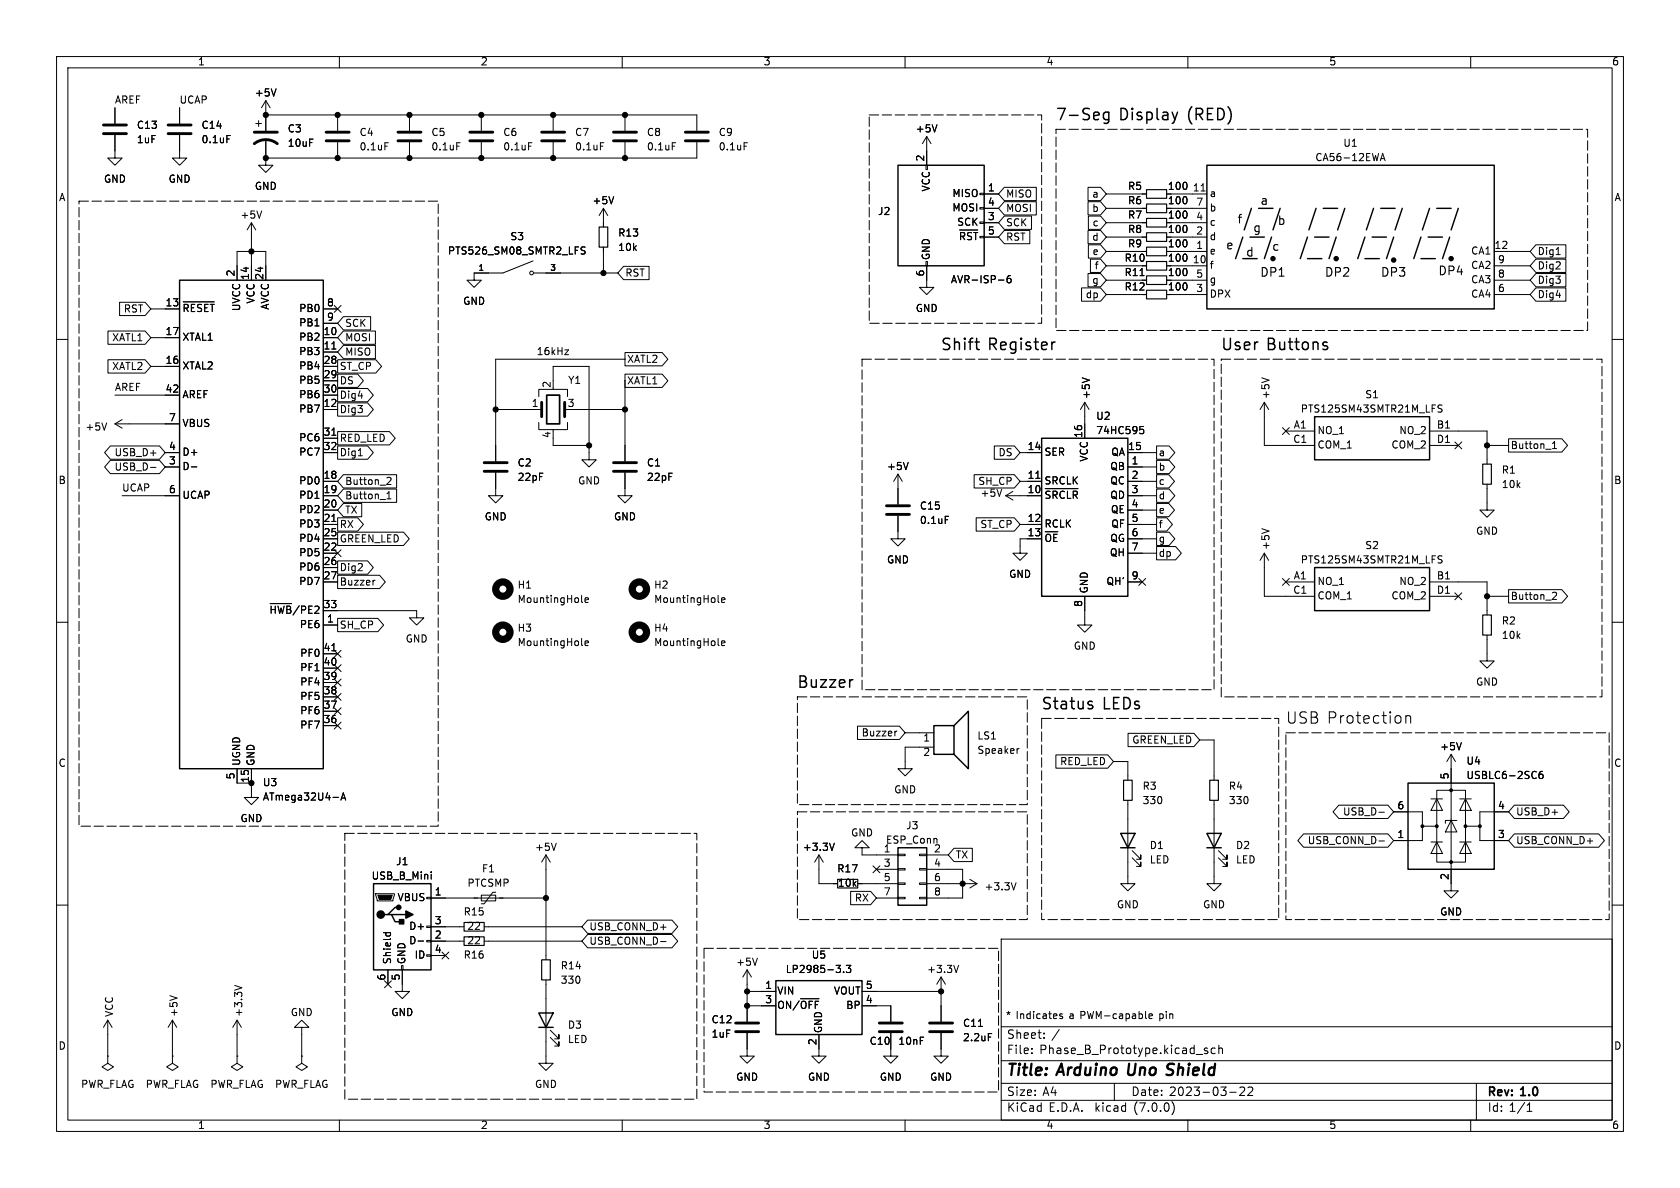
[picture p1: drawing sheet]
<svg xmlns="http://www.w3.org/2000/svg" width="297mm" height="210mm" viewBox="0 0 297 210" stroke-linecap="round" stroke-linejoin="round" font-family="sans-serif">
<g fill="none" stroke="#000" stroke-width=".18">
<path d="M10 10h277v190h-277zM12 12h273v186h-273zM20.3 19.1v2.7M31.7 19.1v2.7M47 17.8v5.3M47 17.8l-.8 1.3M47 17.8l.8 1.3M48.8 15.7l-.4 1.3M60 10v2M110 10v2M160 10v2M210 10v2"/>
<path d="M260 10v2M20.3 23.9v4h1.3l-1.3 1.3-1.3-1.3h1.3M31.7 23.9v4h1.3l-1.3 1.3-1.2-1.3h1.2M40.1 24h.6M44.4 39.4v10.1M44.4 39.4l-.7 1.2M44.4 39.4l.8 1.2M45.2 21.8h1M45.7 21.3v1.1M46.3 37.3l-.5 1.3M47 27.9v1.3h1.3l-1.3 1.3-1.3-1.3h1.3M47 24.6v3.3"/>
<path d="M47 20.3h76.2v2.8M59.7 20.3v2.8M59.7 25.1v2.8M68 25.2h.7M72.4 20.3v2.8M72.4 25.1v2.8M80.7 25.2h.7M85.1 20.3v2.8M85.1 25.1v2.8M93.4 25.2h.7M97.8 20.3v2.8M97.8 25.1v2.8"/>
<path d="M106.1 25.2h.7M106.7 36.8l-.8 1.3M106.7 36.8v3.3M106.7 36.8l.7 1.3M108.5 34.8l-.4 1.2M110.5 20.3v2.8M110.5 25.1v2.8M118.8 25.2h.7M123.2 25.1v2.8h-76.2M131.5 25.2h.7M163.7 29.2h.3v.8h-.3zM163.8 24.1v5.1"/>
<path d="M163.8 24.1l-.7 1.3M163.8 24.1l.8 1.3M165.6 22.1l-.4 1.2M173.2 39.2h.8v.3h-.8zM173.2 36.7h.8v.3h-.8zM173.2 34.2h.8v.2h-.8zM174 34.3h2.5M174 39.4h2.5M174 36.8h2.5M177.5 38.2h4.9v2.3h-4.9l-1-1.1zM177.5 33.1h5.7v2.4h-5.7l-1-1.2zM177.5 35.7h5.7v2.3h-5.7l-1-1.2z"/>
<path d="M192.4 35.7h2.2l1 1.1-1 1.2h-2.2zM192.4 33.1h2.2l1 1.2-1 1.2h-2.2zM192.4 38.2h2.2l1 1.2-1 1.1h-2.2zM195.6 34.3h7.1M195.6 39.4h7.1M195.6 36.8h7.1M207 34.3h6.4M207 39.4h6.4M207 36.8h6.4M212.3 33.8h.8M244 28.4l.4-1.3 .5 1.3M244.1 28h.6"/>
<path d="M10 60h2M19.1 58.5h6.6l1 1.2-1 1.2h-6.6zM21.1 53.4h4.6l1 1.2-1 1.2h-4.6zM26.7 59.7h5M26.7 54.6h5M32.4 53.4h5.5M33.3 54.2l-.1-.3-.6-.1v1.3M34.4 53.8h-.6v1.3M35.6 53.9l-.4-.1-.3 .4M36.8 53.8h-.6v1.3M37.2 53.8h.7M37.5 53.8v1.3"/>
<path d="M41.9 49.5v-5h5.1v5M55.7 57.6h.7M57.1 59.7h2.6M57.1 54.6h2.6M57.1 57.2h2.6M59.1 54l1.2 1.2M60.3 54l-1.2 1.2M60.7 56h4.8v2.3h-4.8l-1-1.1zM60.7 58.5h5.7v2.4h-5.7l-1-1.2zM94.2 46.1l-5.3 2.2h-5.1v1.2h1.3l-1.3 1.3-1.3-1.3h1.3M94.4 48.3h14.8M102.8 44.2l.5 .2 .1 .3-.2 .2h-.5"/>
<path d="M102.8 43.7h.6M106.7 43.7v4.6M110.2 47.1h4.5v2.3h-4.5l-1-1.1zM163.7 46.2h.3v.8h-.3zM163.8 47v3.8h1.3l-1.3 1.3-1.2-1.3h1.2M169.7 40.7h3.1M170.6 41.5l-.2-.3-.6-.1v1.3M171.8 41.2l-.5-.1-.3 .4M172.1 41.1h.8M172.5 41.1v1.3M174 41.9h2.5M176.5 49.5h1"/>
<path d="M177.5 40.7h4.6v2.4h-4.6l-1-1.2zM178.6 48.7l-.3 .1a.86 .86 0 0 0 0 1.2l.4-.1 .1-.4-.3-.3h-.2l-.3 .3M191.2 50.9h3.4l1 1.2-1 1.1h-3.4zM192.4 48.4h2.2l1 1.1-1 1.2h-2.2zM192.4 40.7h2.2l1 1.2-1 1.2h-2.2zM192.4 43.3h2.2l1 1.2-1 1.1h-2.2zM192.8 45.8h1.8l1 1.2-1 1.2h-1.8zM195.6 41.9h7.1M195.6 49.5h7.1M195.6 47h7.1M195.6 52.1h7.1M195.6 44.5h7.1"/>
<path d="M207 41.9h6.4M207 49.5h6.4M207 47h6.4M207 52.1h6.4M207 44.5h6.4M264.2 49.5h6.3M264.2 47h6.3M264.2 52.1h6.3M264.2 44.5h6.3M271.5 43.3h5.3v2.3h-5.3l-1-1.1zM271.5 45.8h5.3v2.4h-5.3l-1-1.2zM271.5 50.9h5.3v2.3h-5.3l-1-1.1z"/>
<path d="M271.5 48.4h5.3v2.3h-5.3l-1-1.2zM275.1 45h.7M285 60h2M18.9 74.8l-.5 1.2M19.1 63.6h6.6l1 1.2-1 1.1h-6.6zM19.5 78.8h8.7l1 1.2-1 1.2h-8.7l-1-1.2zM20.3 74.9l1.3 .8M20.3 74.9h11.4M20.3 69.9h11.4M21.6 74.2l-1.3 .7M26.7 64.8h5M57.1 62.2h2.6"/>
<path d="M57.1 72.4h2.6M57.1 64.8h2.6M57.1 67.3h2.6M57.1 69.9h2.6M57.1 77.5h2.6M58.7 61.7h.7M58.7 76.9h.7M59.7 68.7h5.3l1 1.2-1 1.1h-5.3zM59.7 71.2h5.3l1 1.2-1 1.2h-5.3zM59.7 76.3h9.2l1 1.2-1 1.1h-9.2zM59.7 78.8h5.3l1 1.2-1 1.2h-5.3zM59.7 63.6h6.7l1.1 1.2-1.1 1.1h-6.7z"/>
<path d="M59.7 66.1h3.5l1 1.2-1 1.2h-3.5zM60.7 61.1h5.7v2.3h-5.7l-1-1.2zM87.6 72.4h8.2M95.2 74.7v1.2h5.1v-1.2M95.2 70.1v-1.3h5.1v1.3M97.8 67.3v-2.5h6.3v16.5h1.3l-1.3 1.3-1.2-1.3h1.2M97.8 75.9v.3M97.8 77.5v1.2h6.3M99.8 61.9h.7l-.7 .8h.7M101.6 72.4h8.9M110.5 66.1h6.6l1 1.2-1 1.2h-6.6zM110.5 62.3h6.6l1 1.2-1 1.2h-6.6z"/>
<path d="M110.5 63.5h-22.9v18M110.5 67.3v14.2M175.8 78.8h3.5l1 1.2-1 1.2h-3.5zM191.3 66.8l1.3 .4M191.8 71.1l-.8 1.3M191.8 71.1v6.4M191.8 71.1l.7 1.3M201.5 75.4h.6M201.7 75.9h.3l.2 .2-.1 .4-.4 .2M204.5 78.8h2.2l1 1.2-1 1.2h-2.2zM223.1 66.8l1.2 .4M223.5 71.1v7.6h8.9"/>
<path d="M223.5 71.1l-.7 1.3M223.5 71.1l.8 1.3M226.7 75.6l1.2 1.2M227.3 76.2h5.1M227.9 75.6l-1.2 1.2M252.7 76.2h10.2v5.8M252.7 78.7h5.1M254.9 71.6h-.4l-.3 .2 .1 .3 .6 .3v.3l-.2 .2-.5-.1M257.2 78.1l1.2 1.2M258.4 78.1l-1.2 1.2M262.9 78.7h3.8M266.7 77.6h9.4l1 1.1-1 1.2h-9.4z"/>
<path d="M274.5 79.3h.7M274.5 78.4l.3-.4v1.3M19.5 81.4h8.7l1 1.2-1 1.1h-8.7l-1-1.1zM21.6 87.6h10.1M26.6 82.6h1M29.2 82.6h2.5M29.2 80h2.5M33.8 82.5h1M57.1 85.1h2.6M57.1 87.6h2.6M57.1 90.2h2.6M57.1 92.7h2.6"/>
<path d="M57.1 97.8h2.6M57.1 95.3h2.6M57.1 80h2.6M58.7 92.2h.7M59.1 97.2l1.2 1.2M59.7 91.5h3.5l1 1.2-1 1.2h-3.5zM59.7 99.2h5.3l1 1.1-1 1.2h-5.3zM59.7 94.1h11.6l1.1 1.2-1.1 1.1h-11.6zM60.3 97.2l-1.2 1.2M60.7 86.5h9.4v2.3h-9.4l-1-1.2zM60.7 83.9h9.4v2.4h-9.4l-1-1.2zM60.7 89h3.2v2.3h-3.2l-1-1.1z"/>
<path d="M63.3 80.6h.8M68.4 88.2h.7M68.4 87.3l.4-.4v1.3M68.6 84.4h.4l.1 .3-.8 .9h.8M87.6 83.6v4h1.3l-1.3 1.3-1.2-1.3h1.2M110.5 83.6v4h1.3l-1.3 1.3-1.3-1.3h1.3M158.7 91.2v4.1h1.3l-1.3 1.2-1.2-1.2h1.2M158.7 83.8v5.4M158.7 83.8l-.7 1.3M158.7 83.8l.8 1.3M160.6 81.7l-.5 1.3M167.1 91.3h.6"/>
<path d="M172.2 83.9h7.1l1 1.2-1 1.2h-7.1zM172.6 91.5h6.7l1 1.2-1 1.2h-6.7zM177.1 86.5l-.4 1.2M177.8 87.6h6.3M177.8 87.6l1.3 .8M179.1 86.9l-1.3 .7M180.3 85.1h3.8M180.3 92.7h3.8M180.3 80h3.8M183.1 84.6h.7M184.1 95.3h-3.8v2.5h1.3l-1.3 1.3-1.2-1.3h1.2M184.8 86.4h5.8"/>
<path d="M184.9 94.9a.42 .42 0 0 1 .4-.5 .42 .42 0 0 1 .4 .5M185.6 86.9l-.5-.1-.2 .4M186.9 87.3l-.1-.4-.6-.1v1.3M186.9 94.4h-.6v1.3M188.2 86.9l-.3-.1-.3 .1-.2 .5M188.7 86.8v1.3M190.5 87.3l-.2-.4-.6-.1v1.3M199.4 85.1h5.1M199.4 87.6h5.1M199.4 90.2h5.1M199.4 92.7h5.1M199.4 97.8h5.1"/>
<path d="M199.4 95.3h5.1M199.4 82.6h5.1M199.4 80h5.1M204.5 81.4h2.2l1 1.2-1 1.1h-2.2zM204.5 86.5h2.2l1 1.1-1 1.2h-2.2zM204.5 83.9h2.1l1 1.2-1 1.2h-2.1zM204.5 91.5h1.8l1 1.2-1 1.2h-1.8zM204.5 96.6h3.3l1 1.2-1 1.2h-3.3zM204.5 94.1h2.2l1 1.2-1 1.1h-2.2zM204.5 89h2.1l1 1.2-1 1.1h-2.1zM223.1 93.5l1.2 .4M223.5 97.8l-.7 1.3"/>
<path d="M223.5 97.8v7.6h8.9M223.5 97.8l.8 1.3M254.9 98.3h-.4l-.3 .2 .1 .3 .6 .2v.4l-.2 .1h-.5M262.9 85.6v4.6h1.3l-1.3 1.2-1.3-1.2h1.3M10 110h2M47.8 106.7h3.8M47.9 107.1v1.3M48.7 107.1v1.3M49.1 107.1l.3 1.3M50.2 107.1l-.3 1.3M51.4 107.5l-.1-.3-.6-.1v1.3M52.9 107.1l-1.1 1.6"/>
<path d="M54 107.6l-.1-.4-.6-.1v1.3M55.2 107.1h-.6v1.3M55.7 107.3l.5-.2 .2 .4M57.1 108h16.6v1.2h1.2l-1.2 1.3-1.3-1.3h1.3M57.1 110.5h2.6M57.1 100.3h2.6M57.1 102.9h2.6M57.1 118.1h2.6M57.1 115.6h2.6M58.7 115h.7M59.1 117.5l1.2 1.2M59.1 115l1.2 1.2"/>
<path d="M59.7 109.3h7.1l1 1.2-1 1.2h-7.1zM59.7 101.7h7.4l1 1.2-1 1.1h-7.4zM60.3 117.5l-1.2 1.2M60.3 115l-1.2 1.2M66.2 102.6h.1M102.9 114.1h.1M102.9 106.5h.1M103.4 113.7l.6-.1v-.3h-.4l-.2 .2 .1 .6h.5M103.4 106.1l.6-.1v-.3h-.4l-.2 .1 .1 .7h.5M127 114.1h.1M127 106.5h.1M127.6 113.7l.6-.1-.1-.3h-.4l-.1 .2v.6h.5"/>
<path d="M127.6 106.1l.6-.1-.1-.3h-.4l-.1 .1v.7h.5M191.8 105.4v5.1h1.2l-1.2 1.3-1.3-1.3h1.3M199.4 102.9h2.5M201.3 102.3l1.2 1.2M202.5 102.3l-1.2 1.2M226.7 102.3l1.2 1.2M227.3 102.9h5.1M227.9 102.3l-1.2 1.2M252.7 102.9h10.2v5.8M252.7 105.4h5.1M257.2 104.8l1.2 1.2M258.4 104.8l-1.2 1.2"/>
<path d="M262.9 112.3v4.5h1.3l-1.3 1.3-1.3-1.3h1.3M262.9 105.4h3.8M266.7 104.2h9.4l1 1.2-1 1.2h-9.4zM274.6 104.7l.5 .1 .1 .3-.8 .9h.8M285 110h2M41.9 135.9v2.5h2.5M44.4 135.9v5.1h-1.2l1.2 1.2 1.3-1.2h-1.3M57.1 128.3h2.6M57.1 125.7h2.6M57.1 123.2h2.6M57.1 120.7h2.6M59.1 125.1l1.2 1.2"/>
<path d="M59.1 122.6l1.2 1.2M59.1 127.7l1.2 1.2M59.1 120l1.2 1.3M60.3 125.1l-1.2 1.2M60.3 122.6l-1.2 1.2M60.3 127.7l-1.2 1.2M60.3 120l-1.2 1.3M151.6 128.4h7.4l1 1.1-1 1.2h-7.4zM158.6 129.3h-.3M160 129.5h5.1M165.1 132.1h-5.1v3.8h1.3l-1.3 1.3-1.3-1.3h1.3M180.2 132.3l-.3 .1"/>
<path d="M186.7 133.4h9.1l1 1.2-1 1.2h-9.1zM196.8 134.6h2.6v3.3M199.4 129.6h11.7l1 1.2-1 1.2h-11.7zM212.1 130.8h2.5v7.1M248.5 126.5v1.3M248.5 126.7a.5 .5 0 0 1 .9 .1v1M254 139.7h5.1v12.7h-5.1zM256.5 133.4v24.1h1.3l-1.3 1.3-1.2-1.3h1.2M256.5 133.4l-.7 1.2M256.5 133.4l.8 1.2M258.4 131.3l-.5 1.2M272.7 136.4h-.4a.86 .86 0 0 0 0 1.2l.4-.1 .1-.4-.2-.3-.4 .1-.1 .2"/>
<path d="M10 160h2M58.9 141h.9M60.3 141.4l.4-1.2 .4 1.2M60.4 141.1h.6M66.4 158h3.3v.2l-.2 1.1h-2.8zM75.4 158.6h.8v.3h-.8zM76.2 158.8h20.3M76.2 154.1v.2M76.2 154.6v.8M85.1 158.2h2.5v1.1h-2.5zM87.6 157.7h-.5l-1.5 2.1h-.5M96.5 151.1v18.6"/>
<path d="M96.5 151.1l-.7 1.3M96.5 151.1l.8 1.3M98.3 149.1l-.4 1.2M144.8 151.1v5.1h3.3M144.8 151.1l-.8 1.3M144.8 151.1l.7 1.3M147.5 149.1l-.4 1.2M150.4 157.6h3.5l1 1.2-1 1.1h-3.5zM151.6 156.2h7.1M152.4 149.9h1.3l-1.3-1.3-1.3 1.3h1.3v1.2h6.3M154.3 153.1l1.2 1.2M154.9 158.8h3.8"/>
<path d="M154.9 153.7h3.8M155.5 153.1l-1.2 1.2M158.7 158.6h1.3v.3h-1.3zM158.7 156.1h1.3v.2h-1.3zM158.7 153.5h1.3v.3h-1.3zM158.7 151h1.3v.3h-1.3zM162.6 158.6h1.2v.3h-1.2zM162.6 156.1h1.2v.2h-1.2zM162.6 153.5h1.2v.3h-1.2zM162.6 151h1.2v.3h-1.2zM163.8 156.2h8.9M163.8 153.7h6.4v5.1h-6.4"/>
<path d="M163.8 151.1h3.8M168.7 150h3.2v2.3h-3.2l-1.1-1.2zM171.4 155.4l1.3 .8M172.7 156.2l-1.3 .8M179.6 156l-.4 1.3M199.4 141.5v14.7h1.3l-1.3 1.3-1.3-1.3h1.3M200.2 151.6l1.5 1.6v-.8v.8h-.8M200.2 150.4l1.5 1.5v-.8v.8h-.8M214.6 141.5v14.7h1.3l-1.3 1.3-1.2-1.3h1.2M215.4 151.6l1.5 1.6v-.8v.8h-.7M215.4 150.4l1.5 1.5v-.8v.8h-.7M230.5 147.4h14.9l1 1.2-1 1.2h-14.9l-1.1-1.2z"/>
<path d="M236.7 142.3h8.7l1 1.2-1 1.2h-8.7l-1-1.2zM243.8 143.6h.9M243.8 148.7h.9M246.4 143.5h5.1v2.6h2.5M251.5 146.1v2.5h-5.1M253 148.8h2M253 141.2h2M254 148.8l1 2.1h-2zM254 141.2l1 2.1h-2zM256.5 145l1.1 2.1h-2.1zM257.6 145h-2.1v.5M258.1 148.8h2"/>
<path d="M258.1 141.2h2M259.1 148.8l1 2.1h-2zM259.1 141.2l1 2.1h-2zM261.6 146.1v2.5h5.1M266.7 143.5h-5.1v2.6h-2.5M267.7 147.4h14.9l1 1.2-1 1.2h-14.9l-1-1.2zM267.7 142.3h8.7l1 1.2-1 1.2h-8.7l-1-1.2zM285 160h2M30 176l1.3 .4M41.5 174.2l1.3 .4M67.8 164.9h1.2M68 173.4l1.2 1.2"/>
<path d="M68.3 164.9l-.1 .3M68.6 171.5v2.5M69 164.9v.3M69.2 173.4l-1.2 1.2M71 170.7h.2v.8h-.2zM71.1 171.5v3.8h-1.3l1.3 1.2 1.3-1.2h-1.3M73.9 166.4h1M75.4 168.8h.8v.2h-.8zM75.4 166.2h.8v.3h-.8zM75.4 163.7h.8v.3h-.8zM76.2 166.4h5.8M76.2 163.8h5.8"/>
<path d="M76.2 168.9h2.5M78.1 168.3l1.2 1.2M79.3 168.3l-1.2 1.2M85.6 166.4h17.3M85.6 163.8h17.3M96.5 173.2v14.8h1.3l-1.3 1.2-1.3-1.2h1.3M103.9 165.2h14.9l1 1.2-1 1.1h-14.9l-1-1.1zM103.9 162.7h14.9l1 1.1-1 1.2h-14.9l-1-1.2zM116.8 166.4h1M132.1 175.3h5.1M132.1 177.8h5.1M132.1 171.5l-.8 1.2"/>
<path d="M132.1 171.5v9.1M132.1 171.5l.7 1.2M133.9 169.4l-.4 1.2M137.7 177.4a.42 .42 0 0 1 .4-.4 .42 .42 0 0 1 .4 .4M139.8 177v1.3l-.8-1.3v1.3M141.3 176.9l-1.1 1.7M141.5 176.5h3.3M141.6 177.4a.42 .42 0 0 1 .5-.4 .42 .42 0 0 1 .4 .4M143.6 177h-.6v1.3M144.7 177h-.6v1.3M147.8 170.6h.8l-.4 .5M148.5 171.3v.5"/>
<path d="M149.1 171.8v.1M149.6 170.6h.8l-.4 .5 .3 .2v.5l-.1 .1-.6-.1M152.4 175.3h14M152.4 177.8h5.1v2.8M166.4 172.7l-.8 1.3M166.4 172.7v7.9M166.4 172.7l.7 1.3M169.5 170.6l-.5 1.3M177 166h108v32h-108zM187.8 179.3l-.3-.1-.2 .2 .1 .2 .4 .1v.3h-.5M203.1 179.6l.6-.1v-.2l-.4-.1-.2 .2 .1 .6h.5M19 186.7v1.3l1.1 .6-1.1 .6-1-.6 1-.6"/>
<path d="M19 186.7h.1M19 180.3l-.7 1.3M19 180.3v6.4M19 180.3l.8 1.3M30.5 186.7v1.3l1 .6-1 .6-1-.6 1-.6M30.5 186.7h.1M30.5 180.3l-.8 1.3M30.5 180.3v6.4M30.5 180.3l.7 1.3M41.9 186.7v1.3l1 .6-1 .6-1-.6 1-.6M41.9 186.7h.1M41.9 180.3v6.4"/>
<path d="M41.9 180.3l-.8 1.3M41.9 180.3l.8 1.3M53.3 186.7v1.3l1.1 .6-1.1 .6-1-.6 1-.6M53.3 186.7h.1M53.3 181.6h1.3l-1.3-1.3-1.2 1.3h1.2v5.1M60 198v2M97.3 183.4l1.5 1.5v-.7v.7h-.8M97.3 182.1l1.5 1.5v-.7v.7h-.8M110 198v2M132.1 182.6v4.1h1.2l-1.2 1.3-1.3-1.3h1.3M144.8 182.9v3.8h1.2l-1.2 1.3-1.3-1.3h1.3M157.5 182.6v4.1h1.2l-1.2 1.3-1.3-1.3h1.3"/>
<path d="M160 198v2M166.4 182.6v4.1h1.2l-1.2 1.3-1.3-1.3h1.3M174.7 182.7h.6M177 194.5h108M177 191.5h108M177 187.5h108M177 181.5h108M182.4 186.1v.2M182.4 185.3v.2M184.6 183.4v.2M184.6 182.6v.2M197 191.5v3"/>
<path d="M207.2 194.8a1.74 1.74 0 0 1 0 2.2M210 198v2M213.5 185.3h-.4l-.2 .2 .1 .2 .5 .1v.4h-.6M214.8 185.3h-.4l-.3 .2v.5l.2 .2h.5M215.5 185.4l.2-.1h.3l.1 1M215.5 184.8v1.5M217.4 193.1h1.1M219.2 192.3l.6-.1 .2 .1v.3l-.9 1.1h.9M220.6 192.3l.6-.1 .2 .1 .1 .3-1 1.1h1M260 198v2M261 191.5v6.5M270 196.5h.8"/>
<path d="M270 195.4l.4-.4v1.5"/>
<circle cx="94" cy="48.3" r=".33"/>
</g>
<path d="M199.6 188l-.1 1.9M206.5 190h.4M206.5 188.9l.6 .2M207.3 188h-.5l-.3 .2" fill="none" stroke="#000" stroke-width=".4"/>
<g fill="none" stroke="#000" stroke-width="1.3">
<circle cx="88.9" cy="104.1" r="1.27"/>
<circle cx="88.9" cy="111.8" r="1.27"/>
<circle cx="113" cy="111.8" r="1.27"/>
<circle cx="113" cy="104.1" r="1.27"/>
</g>
<g fill="none" stroke="#000" stroke-width=".2">
<path d="M202.7 33.5h3.5v1.6h-3.5zM202.7 36.1h3.5v1.5h-3.5zM202.7 38.6h3.5v1.5h-3.5zM105.9 40.1h1.5v3.6h-1.5zM202.7 48.8h3.5v1.5h-3.5zM202.7 46.2h3.5v1.6h-3.5zM202.7 51.3h3.5v1.5h-3.5zM202.7 43.7h3.5v1.5h-3.5zM202.7 41.1h3.5v1.6h-3.5zM262.1 82h1.6v3.6h-1.6zM262.1 108.7h1.6v3.6h-1.6zM198.6 137.9h1.6v3.6h-1.6z"/>
<path d="M213.9 137.9h1.5v3.6h-1.5zM148.1 155.4h3.5v1.6h-3.5zM82 165.6h3.6v1.5h-3.6zM82 163.1h3.6v1.5h-3.6zM95.8 169.7h1.5v3.5h-1.5z"/>
</g>
<g fill="none" stroke="#000" stroke-width=".25">
<path d="M196 19.8v1.6a.54 .54 0 0 1-.8 .3M196 19.9l-.5-.1-.4 .4M158.7 29.2h15.3v17.8h-15.3zM195.1 20.8l.4 .4 .5-.1M213.4 29.2h50.8v25.4h-50.8zM221.2 36.8l-1.2 3.8M222.5 36.8h2.5M226.3 36.8l-1.3 3.8M232.7 36.8l-1.3 3.8M233.9 36.8h2.6M237.7 36.8l-1.2 3.8M242.8 36.8l-1.2 3.8"/>
<path d="M244.1 36.8h2.5M247.9 36.8l-1.3 3.8M252.7 36.8l-1.2 3.8M254 36.8h2.5M257.8 36.8l-1.3 3.8M31.7 49.5h25.4v86.4h-25.4zM219.7 41.9l-1.3 3.8M219.7 45.7h2.5M221 41.9h2.5M224.8 41.9l-1.3 3.8M231.1 45.7h2.6M231.1 41.9l-1.2 3.8"/>
<path d="M232.4 41.9h2.5M236.2 41.9l-1.3 3.8M241.3 45.7h2.5M241.3 41.9l-1.3 3.8M242.6 41.9h2.5M246.4 41.9l-1.3 3.8M251.2 45.7h2.5M251.2 41.9l-1.3 3.8M252.5 41.9h2.5M256.3 41.9l-1.3 3.8M184.1 77.5h15.3v27.9h-15.3zM232.4 73.7h20.3v7.6h-20.3z"/>
<path d="M232.4 100.3h20.3v7.7h-20.3zM165.1 128.3h3.6v5.1h-3.6zM168.7 128.3l2.5-2.6v10.2l-2.5-2.5M248.9 138.4h15.3v15.3h-15.3zM66 156.2h10.2v15.3h-10.2zM158.7 149.9h5.1v10.1h-5.1zM198.1 147.3h2.6l-1.3 2.6zM198.1 149.9h2.6M213.4 147.3h2.5l-1.3 2.6zM213.4 149.9h2.5M68.6 161.7h.6l.6 1.2h1.3M69.2 161.7h2.6"/>
<path d="M70.5 160.4h-.7l-1.2 1.3h-.7M95.2 179.1h2.6l-1.3 2.5zM137.2 173.4h15.2v9.5h-15.2zM95.2 181.6h2.6"/>
</g>
<g fill="#000" stroke="#000" stroke-width=".25">
<path d="M70.6 162.6h.8v.7h-.8zM71.8 161l1.2 .7-1.2 .6z"/>
<circle cx="225" cy="45.7" r=".36"/>
<circle cx="236.2" cy="45.7" r=".36"/>
<circle cx="246.4" cy="46" r=".36"/>
<circle cx="256.5" cy="45.7" r=".36"/>
<circle cx="67.3" cy="161.7" r=".63"/>
<circle cx="70.5" cy="160.4" r=".38"/>
</g>
<g fill="#000" stroke="#000" stroke-width=".18">
<path d="M66.8 158.2h2.5l-.2 .8h-2z"/>
<circle cx="47" cy="27.9" r=".46"/>
<circle cx="47" cy="20.3" r=".46"/>
<circle cx="59.7" cy="20.3" r=".46"/>
<circle cx="59.7" cy="27.9" r=".46"/>
<circle cx="72.4" cy="20.3" r=".46"/>
<circle cx="72.4" cy="27.9" r=".46"/>
<circle cx="85.1" cy="27.9" r=".46"/>
<circle cx="85.1" cy="20.3" r=".46"/>
<circle cx="97.8" cy="20.3" r=".46"/>
<circle cx="97.8" cy="27.9" r=".46"/>
<circle cx="110.5" cy="20.3" r=".46"/>
<circle cx="110.5" cy="27.9" r=".46"/>
<circle cx="44.4" cy="44.5" r=".46"/>
<circle cx="106.7" cy="48.3" r=".46"/>
<circle cx="87.6" cy="72.4" r=".46"/>
<circle cx="104.1" cy="78.7" r=".46"/>
<circle cx="110.5" cy="72.4" r=".46"/>
<circle cx="262.9" cy="78.7" r=".46"/>
<circle cx="262.9" cy="105.4" r=".46"/>
<circle cx="44.4" cy="138.4" r=".46"/>
<circle cx="256.5" cy="139.7" r=".25"/>
<circle cx="96.5" cy="158.8" r=".46"/>
<circle cx="170.2" cy="156.2" r=".46"/>
<circle cx="251.5" cy="146" r=".25"/>
<circle cx="254" cy="146" r=".25"/>
<circle cx="256.5" cy="152.4" r=".25"/>
<circle cx="259.1" cy="146" r=".25"/>
<circle cx="261.6" cy="146" r=".25"/>
<circle cx="132.1" cy="175.3" r=".46"/>
<circle cx="132.1" cy="177.8" r=".46"/>
<circle cx="166.4" cy="175.3" r=".46"/>
</g>
<g fill="none" stroke="#000" stroke-width=".51">
<path d="M18.3 23.6h4.1M18.3 22.1h4.1M29.7 23.6h4.1M29.7 22.1h4.1M45 25.4a3.3 3.3 0 0 1 4 0M45 23.4h4M57.7 24.9h4M57.7 23.4h4M70.4 24.9h4M70.4 23.4h4M83.1 24.9h4M83.1 23.4h4"/>
<path d="M95.8 24.9h4M95.8 23.4h4M108.5 24.9h4M108.5 23.4h4M121.2 24.9h4M121.2 23.4h4M95.8 71.1v2.6M99.8 71.1v2.6M85.6 83.3h4.1M85.6 81.8h4.1M108.5 83.3h4M108.5 81.8h4"/>
<path d="M156.7 90.9h4.1M156.7 89.4h4.1M130 182.4h4.1M130 180.8h4.1M155.4 182.4h4.1M155.4 180.8h4.1M164.3 182.4h4.1M164.3 180.8h4.1"/>
</g>
<path d="M96.6 69.9h2.3v5h-2.3z" fill="none" stroke="#000" stroke-width=".3"/>
<path d="M14 35.6h63.5v110.5h-63.5v-110.5M153.7 20.3h30.4v36.9h-30.4v-36.9M186.7 22.9h94v35.5h-94v-35.5M152.4 63.5h62.2v58.4h-62.2v-58.4M215.9 63.5h67.3v59.7h-67.3v-59.7M141 123.2h40.6v19h-40.6v-19M184.1 127h42v35.6h-42v-35.6M227.3 129.5h57.2v33.1h-57.2v-33.1M61 147.3h62.2v47h-62.2v-47M141 143.5h40.6v19.1h-40.6v-19.1M124.5 167.6h52v25.4h-52v-25.4" fill="none" stroke="#000" stroke-width=".18" stroke-dasharray="1.7 .6"/>
<g font-size="2.8">
<text x="186.7" y="21.6">7-Seg</text>
<text x="197.9" y="21.6">Display</text>
<text x="210.1" y="21.6">(RED)</text>
<text x="166.4" y="62.2">Shift</text>
<text x="174.8" y="62.2">Register</text>
<text x="215.9" y="62.2">User Buttons</text>
<text x="141" y="121.9">Buzzer</text>
<text x="184.1" y="125.7">Status</text>
<text x="195" y="125.7">LEDs</text>
<text x="227.3" y="128.3">USB Protection</text>
<text x="178" y="190.8">Title:</text>
<text x="187.1" y="190.8">Arduino</text>
<text x="200.1" y="190.8">Uno</text>
<text x="207.6" y="190.8">Shield</text>
</g>
<g font-size="2.1">
<text x="218.7" y="39.9">f</text>
<text x="221.5" y="41.4">g</text>
<text x="222.7" y="36.6">a</text>
<text x="225.8" y="40.1">b</text>
<text x="216.7" y="44.4">e</text>
<text x="220.2" y="45.7">d</text>
<text x="224.8" y="44.7">c</text>
<text x="222.7" y="49.3">DP1</text>
<text x="234.1" y="49.3">DP2</text>
<text x="244" y="49.3">DP3</text>
<text x="254.2" y="49">DP4</text>
<text x="178" y="183.9">Sheet:</text>
<text x="185.9" y="183.9">/</text>
<text x="178" y="186.6">File:</text>
<text x="183.8" y="186.6">Phase_B_Prototype.kicad_sch</text>
<text x="178" y="196.8">KiCad</text>
<text x="178" y="194">Size:</text>
<text x="184.3" y="194">A4</text>
<text x="185.4" y="196.8">E.D.A.</text>
<text x="193.7" y="196.8">kicad</text>
<text x="200" y="194">Date:</text>
<text x="200.6" y="196.8">(7.0.0)</text>
<text x="206.7" y="194">2023-03-22</text>
<text x="263" y="194.2">Rev:</text>
<text x="263" y="196.8">Id: 1/1</text>
<text x="269" y="194.2">1.0</text>
</g>
<g font-size="1.8">
<text x="35" y="11.8">1</text>
<text x="85" y="11.8">2</text>
<text x="135" y="11.8">3</text>
<text x="185" y="11.8">4</text>
<text x="235" y="11.8">5</text>
<text x="285" y="11.8">6</text>
<text x="45" y="17.3">+5V</text>
<text x="20.3" y="18.5">AREF</text>
<text x="24.1" y="23.1">C13</text>
<text x="31.7" y="18.5">UCAP</text>
<text x="35.6" y="23.1">C14</text>
<text x="50.8" y="23.7">C3</text>
<text x="161.8" y="23.7">+5V</text>
<text x="24.1" y="25.6">1uF</text>
<text x="35.6" y="25.6">0.1uF</text>
<text x="50.8" y="26.2">10uF</text>
<text x="63.5" y="24.3">C4</text>
<text x="63.5" y="26.9">0.1uF</text>
<text x="76.2" y="24.3">C5</text>
<text x="76.2" y="26.9">0.1uF</text>
<text x="88.9" y="24.3">C6</text>
<text x="88.9" y="26.9">0.1uF</text>
<text x="101.6" y="24.3">C7</text>
<text x="101.6" y="26.9">0.1uF</text>
<text x="114.3" y="24.3">C8</text>
<text x="114.3" y="26.9">0.1uF</text>
<text x="127" y="24.3">C9</text>
<text x="127" y="26.9">0.1uF</text>
<text x="163.6" y="28.6" transform="rotate(-90 163.6 28.6)">2</text>
<text x="232.5" y="28.8">CA56-12EWA</text>
<text x="237.4" y="26.2">U1</text>
<text x="10.4" y="35.8">A</text>
<text x="18.3" y="32.6">GND</text>
<text x="29.8" y="32.6">GND</text>
<text x="45" y="33.8">GND</text>
<text x="164.7" y="34" transform="rotate(-90 164.7 34)">VCC</text>
<text x="168.3" y="35.1">MISO</text>
<text x="174.6" y="34">1</text>
<text x="177.9" y="35.2">MISO</text>
<text x="193" y="35.2">a</text>
<text x="199.4" y="33.8">R5</text>
<text x="206.4" y="33.8">100</text>
<text x="210.8" y="34">11</text>
<text x="213.9" y="35.1">a</text>
<text x="285.4" y="35.8">A</text>
<text x="42.5" y="38.9">+5V</text>
<text x="104.7" y="36.4">+5V</text>
<text x="155.2" y="38.3">J2</text>
<text x="168.3" y="37.7">MOSI</text>
<text x="169.1" y="40.2">SCK</text>
<text x="174.6" y="39.1">3</text>
<text x="174.6" y="36.6">4</text>
<text x="174.6" y="41.7">5</text>
<text x="177.9" y="40.3">SCK</text>
<text x="177.9" y="37.7">MOSI</text>
<text x="193" y="37.7">b</text>
<text x="193" y="40.3">c</text>
<text x="199.4" y="41.5">R8</text>
<text x="199.4" y="36.4">R6</text>
<text x="199.4" y="38.9">R7</text>
<text x="206.4" y="41.5">100</text>
<text x="206.4" y="36.4">100</text>
<text x="206.4" y="38.9">100</text>
<text x="211.4" y="41.7">2</text>
<text x="211.4" y="39.1">4</text>
<text x="211.4" y="36.6">7</text>
<text x="213.9" y="40.2">c</text>
<text x="213.9" y="37.7">b</text>
<text x="79.1" y="45.3">PTS526_SM08_SMTR2_LFS</text>
<text x="90.2" y="42.7">S3</text>
<text x="109.2" y="42.1">R13</text>
<text x="109.2" y="44.6">10k</text>
<text x="164.7" y="46" transform="rotate(-90 164.7 46)">GND</text>
<text x="169.4" y="43.3">~{RST}</text>
<text x="177.9" y="42.8">RST</text>
<text x="193" y="42.8">d</text>
<text x="193" y="45.4">e</text>
<text x="193.4" y="47.9">f</text>
<text x="198.8" y="46.5">R10</text>
<text x="199.4" y="44">R9</text>
<text x="206.4" y="46.5">100</text>
<text x="206.4" y="44">100</text>
<text x="210.8" y="46.7">10</text>
<text x="211.4" y="44.2">1</text>
<text x="213.9" y="45.3">e</text>
<text x="213.9" y="47.8">f</text>
<text x="213.9" y="42.7">d</text>
<text x="260" y="45.3">CA1</text>
<text x="260" y="47.8">CA2</text>
<text x="264.2" y="44.2">12</text>
<text x="264.8" y="46.7">9</text>
<text x="271.8" y="45.4">Dig1</text>
<text x="271.8" y="47.9">Dig2</text>
<text x="41.7" y="48.9" transform="rotate(-90 41.7 48.9)">2</text>
<text x="44.2" y="49.5" transform="rotate(-90 44.2 49.5)">14</text>
<text x="45.3" y="53.8" transform="rotate(-90 45.3 53.8)">VCC</text>
<text x="46.7" y="49.5" transform="rotate(-90 46.7 49.5)">24</text>
<text x="110.6" y="49.2">RST</text>
<text x="163.6" y="48.9" transform="rotate(-90 163.6 48.9)">6</text>
<text x="168" y="50.4">AVR-ISP-6</text>
<text x="191.8" y="53">dp</text>
<text x="193" y="50.4">g</text>
<text x="198.8" y="49.1">R11</text>
<text x="198.8" y="51.6">R12</text>
<text x="206.4" y="49.1">100</text>
<text x="206.4" y="51.6">100</text>
<text x="211.4" y="51.8">3</text>
<text x="211.4" y="49.3">5</text>
<text x="213.9" y="52.9">DPX</text>
<text x="213.9" y="50.4">g</text>
<text x="260" y="52.9">CA4</text>
<text x="260" y="50.4">CA3</text>
<text x="264.8" y="51.8">6</text>
<text x="264.8" y="49.3">8</text>
<text x="271.8" y="53">Dig4</text>
<text x="271.8" y="50.4">Dig3</text>
<text x="21.8" y="55.5">RST</text>
<text x="29.2" y="54.4">13</text>
<text x="29.2" y="59.4">17</text>
<text x="32.3" y="56">~{RESET}</text>
<text x="42.7" y="55.1" transform="rotate(-90 42.7 55.1)">UVCC</text>
<text x="47.8" y="54.9" transform="rotate(-90 47.8 54.9)">AVCC</text>
<text x="52.8" y="55.4">PB0</text>
<text x="52.8" y="58">PB1</text>
<text x="57.1" y="59.4">10</text>
<text x="57.8" y="54.4">8</text>
<text x="57.8" y="56.9">9</text>
<text x="61" y="58.1">SCK</text>
<text x="81.8" y="54.2">GND</text>
<text x="161.8" y="55.4">GND</text>
<text x="19.7" y="65.7">XATL2</text>
<text x="19.7" y="60.6">XATL1</text>
<text x="29.2" y="64.5">16</text>
<text x="32.3" y="65.6">XTAL2</text>
<text x="32.3" y="60.5">XTAL1</text>
<text x="52.8" y="60.5">PB2</text>
<text x="52.8" y="63.1">PB3</text>
<text x="52.8" y="65.6">PB4</text>
<text x="57.1" y="62">11</text>
<text x="57.1" y="64.5">28</text>
<text x="60.1" y="65.7">ST_CP</text>
<text x="61" y="60.6">MOSI</text>
<text x="61" y="63.1">MISO</text>
<text x="94.8" y="63.1">16kHz</text>
<text x="110.9" y="64.4">XATL2</text>
<text x="20.3" y="69.3">AREF</text>
<text x="29.2" y="69.6">42</text>
<text x="32.3" y="70.7">AREF</text>
<text x="52.8" y="68.1">PB5</text>
<text x="52.8" y="70.7">PB6</text>
<text x="57.1" y="67.1">29</text>
<text x="57.1" y="69.6">30</text>
<text x="60.1" y="70.8">Dig4</text>
<text x="60.1" y="68.2">DS</text>
<text x="97.5" y="68.6" transform="rotate(-90 97.5 68.6)">2</text>
<text x="100.4" y="68.1">Y1</text>
<text x="110.9" y="68.2">XATL1</text>
<text x="193" y="70.6" transform="rotate(-90 193 70.6)">+5V</text>
<text x="224.7" y="70.6" transform="rotate(-90 224.7 70.6)">+5V</text>
<text x="241.3" y="70.7">S1</text>
<text x="15" y="76.4">+5V</text>
<text x="29.8" y="74.7">7</text>
<text x="32.3" y="75.8">VBUS</text>
<text x="52.8" y="73.2">PB7</text>
<text x="57.1" y="72.1">12</text>
<text x="57.1" y="77.2">31</text>
<text x="60.1" y="73.3">Dig3</text>
<text x="93.9" y="72.1">1</text>
<text x="97.5" y="77.5" transform="rotate(-90 97.5 77.5)">4</text>
<text x="100.3" y="72.1">3</text>
<text x="191.5" y="77.5" transform="rotate(-90 191.5 77.5)">16</text>
<text x="193.7" y="74.5">U2</text>
<text x="193.7" y="77">74HC595</text>
<text x="228.7" y="75.9">A1</text>
<text x="229.9" y="73.2">PTS125SM43SMTR21M_LFS</text>
<text x="232.9" y="77">NO_1</text>
<text x="247.3" y="77">NO_2</text>
<text x="254" y="75.9">B1</text>
<text x="20.1" y="80.9">USB_D+</text>
<text x="20.1" y="83.5">USB_D-</text>
<text x="29.8" y="82.3">3</text>
<text x="29.8" y="79.8">4</text>
<text x="32.3" y="83.4">D-</text>
<text x="32.3" y="80.8">D+</text>
<text x="52.8" y="78.3">PC6</text>
<text x="52.8" y="80.8">PC7</text>
<text x="57.1" y="79.8">32</text>
<text x="60.1" y="78.4">RED_LED</text>
<text x="60.1" y="80.9">Dig1</text>
<text x="91.4" y="82.7">C2</text>
<text x="114.3" y="82.7">C1</text>
<text x="156.8" y="83.4">+5V</text>
<text x="176.4" y="80.9">DS</text>
<text x="181.6" y="79.8">14</text>
<text x="184.7" y="80.8">SER</text>
<text x="192.6" y="81.7" transform="rotate(-90 192.6 81.7)">VCC</text>
<text x="196.2" y="83.4">QB</text>
<text x="196.3" y="80.8">QA</text>
<text x="199.4" y="79.8">15</text>
<text x="200" y="82.3">1</text>
<text x="204.9" y="83.5">b</text>
<text x="204.9" y="80.9">a</text>
<text x="228.6" y="78.5">C1</text>
<text x="232.9" y="79.6">COM_1</text>
<text x="245.9" y="79.6">COM_2</text>
<text x="254" y="78.5">D1</text>
<text x="267.1" y="79.7">Button_1</text>
<text x="10.3" y="85.8">B</text>
<text x="21.6" y="87.1">UCAP</text>
<text x="29.8" y="87.4">6</text>
<text x="32.3" y="88.5">UCAP</text>
<text x="52.8" y="85.9">PD0</text>
<text x="52.8" y="88.5">PD1</text>
<text x="57.1" y="84.8">18</text>
<text x="57.1" y="87.4">19</text>
<text x="57.1" y="89.9">20</text>
<text x="61" y="88.5">Button_1</text>
<text x="61" y="86">Button_2</text>
<text x="91.4" y="85.3">22pF</text>
<text x="102.1" y="85.9">GND</text>
<text x="114.3" y="85.3">22pF</text>
<text x="172.8" y="86">SH_CP</text>
<text x="173.3" y="88.1">+5V</text>
<text x="181.6" y="87.4">10</text>
<text x="181.6" y="84.8">11</text>
<text x="184.7" y="89.1">~{SRCLR}</text>
<text x="184.7" y="85.9">SRCLK</text>
<text x="196.2" y="85.9">QC</text>
<text x="196.2" y="88.5">QD</text>
<text x="200" y="84.8">2</text>
<text x="200" y="87.4">3</text>
<text x="200" y="89.9">4</text>
<text x="204.9" y="88.5">d</text>
<text x="204.9" y="86">c</text>
<text x="265.4" y="84">R1</text>
<text x="265.4" y="86.6">10k</text>
<text x="285.3" y="85.8">B</text>
<text x="52.8" y="91">PD2</text>
<text x="52.8" y="93.5">PD3</text>
<text x="57.1" y="92.5">21</text>
<text x="57.1" y="95">25</text>
<text x="60.1" y="93.6">RX</text>
<text x="61" y="91.1">TX</text>
<text x="85.6" y="92.3">GND</text>
<text x="108.5" y="92.3">GND</text>
<text x="162.6" y="90.4">C15</text>
<text x="162.6" y="92.9">0.1uF</text>
<text x="173.2" y="93.6">ST_CP</text>
<text x="181.6" y="92.5">12</text>
<text x="181.6" y="95">13</text>
<text x="184.7" y="93.5">RCLK</text>
<text x="196.3" y="91">QE</text>
<text x="196.3" y="93.5">QF</text>
<text x="200" y="92.5">5</text>
<text x="200" y="95">6</text>
<text x="204.9" y="93.6">f</text>
<text x="204.9" y="91.1">e</text>
<text x="260.9" y="94.8">GND</text>
<text x="52.8" y="98.6">PD5</text>
<text x="52.8" y="96.1">PD4</text>
<text x="52.8" y="101.2">PD6</text>
<text x="57.1" y="97.5">22</text>
<text x="57.1" y="100.1">26</text>
<text x="60.1" y="101.2">Dig2</text>
<text x="60.1" y="96.2">GREEN_LED</text>
<text x="156.8" y="99.9">GND</text>
<text x="184.7" y="96.7">~{OE}</text>
<text x="196.1" y="98.6">QH</text>
<text x="196.2" y="96.1">QG</text>
<text x="200" y="97.5">7</text>
<text x="204.9" y="98.7">dp</text>
<text x="204.9" y="96.2">g</text>
<text x="224.7" y="97.3" transform="rotate(-90 224.7 97.3)">+5V</text>
<text x="229.9" y="99.9">PTS125SM43SMTR21M_LFS</text>
<text x="241.3" y="97.3">S2</text>
<text x="52.8" y="103.7">PD7</text>
<text x="57.1" y="102.6">27</text>
<text x="57.1" y="107.7">33</text>
<text x="60.1" y="103.8">Buzzer</text>
<text x="91.4" y="104.3">H1</text>
<text x="91.4" y="106.9">MountingHole</text>
<text x="115.6" y="104.3">H2</text>
<text x="115.6" y="106.9">MountingHole</text>
<text x="178.3" y="102.4">GND</text>
<text x="191.5" y="107.3" transform="rotate(-90 191.5 107.3)">8</text>
<text x="192.6" y="104.9" transform="rotate(-90 192.6 104.9)">GND</text>
<text x="195.5" y="103.7">QH'</text>
<text x="200" y="102.6">9</text>
<text x="228.6" y="105.2">C1</text>
<text x="228.7" y="102.6">A1</text>
<text x="232.9" y="103.7">NO_1</text>
<text x="232.9" y="106.2">COM_1</text>
<text x="245.9" y="106.2">COM_2</text>
<text x="247.3" y="103.7">NO_2</text>
<text x="254" y="102.6">B1</text>
<text x="254" y="105.2">D1</text>
<text x="267.1" y="106.3">Button_2</text>
<text x="47.5" y="109.4">~{HWB}/PE2</text>
<text x="52.9" y="111.3">PE6</text>
<text x="57.8" y="110.2">1</text>
<text x="60.1" y="111.4">SH_CP</text>
<text x="71.7" y="113.9">GND</text>
<text x="91.4" y="112">H3</text>
<text x="115.6" y="112">H4</text>
<text x="265.4" y="110.7">R2</text>
<text x="265.4" y="113.2">10k</text>
<text x="52.9" y="118.9">PF1</text>
<text x="52.9" y="116.4">PF0</text>
<text x="57.1" y="117.9">40</text>
<text x="57.1" y="115.3">41</text>
<text x="91.4" y="114.5">MountingHole</text>
<text x="115.6" y="114.5">MountingHole</text>
<text x="189.8" y="115.1">GND</text>
<text x="52.9" y="124">PF5</text>
<text x="52.9" y="121.5">PF4</text>
<text x="57.1" y="125.5">37</text>
<text x="57.1" y="122.9">38</text>
<text x="57.1" y="120.4">39</text>
<text x="260.9" y="121.5">GND</text>
<text x="52.9" y="129.1">PF7</text>
<text x="52.9" y="126.6">PF6</text>
<text x="57.1" y="128">36</text>
<text x="152.2" y="130.5">Buzzer</text>
<text x="163.2" y="131.4">1</text>
<text x="172.7" y="131">LS1</text>
<text x="200" y="131.7">GREEN_LED</text>
<text x="10.3" y="135.8">C</text>
<text x="41.7" y="137.8" transform="rotate(-90 41.7 137.8)">5</text>
<text x="42.7" y="135.4" transform="rotate(-90 42.7 135.4)">UGND</text>
<text x="45.3" y="135.4" transform="rotate(-90 45.3 135.4)">GND</text>
<text x="163.2" y="134">2</text>
<text x="172.7" y="133.5">Speaker</text>
<text x="187.3" y="135.5">RED_LED</text>
<text x="254.5" y="132.9">+5V</text>
<text x="256.3" y="137.8" transform="rotate(-90 256.3 137.8)">5</text>
<text x="259.2" y="135.4">U4</text>
<text x="259.2" y="138">USBLC6-2SC6</text>
<text x="285.3" y="135.8">C</text>
<text x="44.2" y="138.4" transform="rotate(-90 44.2 138.4)">15</text>
<text x="46.4" y="141.8">ATmega32U4-A</text>
<text x="46.4" y="139.3">U3</text>
<text x="158" y="140.5">GND</text>
<text x="201.9" y="139.9">R3</text>
<text x="201.9" y="142.4">330</text>
<text x="217.2" y="139.9">R4</text>
<text x="217.2" y="142.4">330</text>
<text x="247" y="143.3">6</text>
<text x="264.8" y="143.3">4</text>
<text x="42.5" y="145.6">GND</text>
<text x="150.4" y="148.1">GND</text>
<text x="156.6" y="149.4">ESP_Conn</text>
<text x="160.1" y="146.9">J3</text>
<text x="231.1" y="149.5">USB_CONN_D-</text>
<text x="237.3" y="144.4">USB_D-</text>
<text x="247" y="148.3">1</text>
<text x="264.8" y="148.3">3</text>
<text x="268" y="149.5">USB_CONN_D+</text>
<text x="268" y="144.4">USB_D+</text>
<text x="65.6" y="155.8">USB_B_Mini</text>
<text x="70" y="153.2">J1</text>
<text x="85.1" y="154.5">F1</text>
<text x="94.5" y="150.7">+5V</text>
<text x="141.9" y="150.7">+3.3V</text>
<text x="148" y="154.5">R17</text>
<text x="156.2" y="150.9">1</text>
<text x="156.2" y="153.4">3</text>
<text x="156.2" y="156">5</text>
<text x="165.1" y="150.9">2</text>
<text x="165.1" y="153.4">4</text>
<text x="165.1" y="156">6</text>
<text x="169" y="152">TX</text>
<text x="203.2" y="150.4">D1</text>
<text x="203.2" y="152.9">LED</text>
<text x="218.4" y="150.4">D2</text>
<text x="218.4" y="152.9">LED</text>
<text x="256.3" y="155.6" transform="rotate(-90 256.3 155.6)">2</text>
<text x="70.2" y="159.6">VBUS</text>
<text x="76.8" y="158.5">1</text>
<text x="82.6" y="157">PTCSMP</text>
<text x="148.1" y="157">10k</text>
<text x="151" y="159.7">RX</text>
<text x="156.2" y="158.5">7</text>
<text x="165.1" y="158.5">8</text>
<text x="174" y="157.7">+3.3V</text>
<text x="197.4" y="160.8">GND</text>
<text x="212.6" y="160.8">GND</text>
<text x="72.2" y="167.2">D-</text>
<text x="72.2" y="164.7">D+</text>
<text x="76.8" y="166.1">2</text>
<text x="76.8" y="163.6">3</text>
<text x="81.9" y="162.1">R15</text>
<text x="82.5" y="167.2">22</text>
<text x="82.5" y="164.7">22</text>
<text x="104.2" y="167.3">USB_CONN_D-</text>
<text x="104.2" y="164.7">USB_CONN_D+</text>
<text x="254.5" y="162.1">GND</text>
<text x="68.3" y="173.4" transform="rotate(-90 68.3 173.4)">6</text>
<text x="69.4" y="170.4" transform="rotate(-90 69.4 170.4)">Shield</text>
<text x="70.9" y="173.4" transform="rotate(-90 70.9 173.4)">5</text>
<text x="71.9" y="170.4" transform="rotate(-90 71.9 170.4)">GND</text>
<text x="73.2" y="169.7">ID</text>
<text x="76.8" y="168.7">4</text>
<text x="81.9" y="169.7">R16</text>
<text x="99.1" y="171.6">R14</text>
<text x="130.1" y="171">+5V</text>
<text x="138.9" y="172.3">LP2985-3.3</text>
<text x="143.4" y="169.7">U5</text>
<text x="163.8" y="172.3">+3.3V</text>
<text x="20.3" y="179.8" transform="rotate(-90 20.3 179.8)">VCC</text>
<text x="31.7" y="179.8" transform="rotate(-90 31.7 179.8)">+5V</text>
<text x="43.1" y="179.8" transform="rotate(-90 43.1 179.8)">+3.3V</text>
<text x="51.3" y="179.9">GND</text>
<text x="69.1" y="179.9">GND</text>
<text x="99.1" y="174.2">330</text>
<text x="135.2" y="175">1</text>
<text x="135.2" y="177.5">3</text>
<text x="137.4" y="176.1">VIN</text>
<text x="137.4" y="179.2">ON/~{OFF}</text>
<text x="147.3" y="176.1">VOUT</text>
<text x="149.5" y="178.6">BP</text>
<text x="153" y="177.5">4</text>
<text x="153" y="175">5</text>
<text x="10.3" y="185.8">D</text>
<text x="100.3" y="182.1">D3</text>
<text x="100.3" y="184.7">LED</text>
<text x="125.7" y="181.2">C12</text>
<text x="125.7" y="183.7">1uF</text>
<text x="144.5" y="184.8" transform="rotate(-90 144.5 184.8)">2</text>
<text x="145.6" y="182.6" transform="rotate(-90 145.6 182.6)">GND</text>
<text x="153.7" y="185">C10</text>
<text x="158.8" y="185">10nF</text>
<text x="170.2" y="181.8">C11</text>
<text x="170.2" y="184.3">2.2uF</text>
<text x="177.8" y="180.3">* Indicates</text>
<text x="189.1" y="180.3">a PWM-capable</text>
<text x="205.2" y="180.3">pin</text>
<text x="285.3" y="185.8">D</text>
<text x="130.1" y="191.3">GND</text>
<text x="142.8" y="191.3">GND</text>
<text x="155.5" y="191.3">GND</text>
<text x="164.4" y="191.3">GND</text>
<text x="14.3" y="192.6">PWR_FLAG</text>
<text x="25.7" y="192.6">PWR_FLAG</text>
<text x="37.1" y="192.6">PWR_FLAG</text>
<text x="48.6" y="192.6">PWR_FLAG</text>
<text x="94.5" y="192.6">GND</text>
<text x="35" y="199.8">1</text>
<text x="85" y="199.8">2</text>
<text x="135" y="199.8">3</text>
<text x="185" y="199.8">4</text>
<text x="235" y="199.8">5</text>
<text x="285" y="199.8">6</text>
</g>
<g font-size="1.4">
<text x="84.5" y="48">1</text>
<text x="97.2" y="48">3</text>
</g>
</svg>
